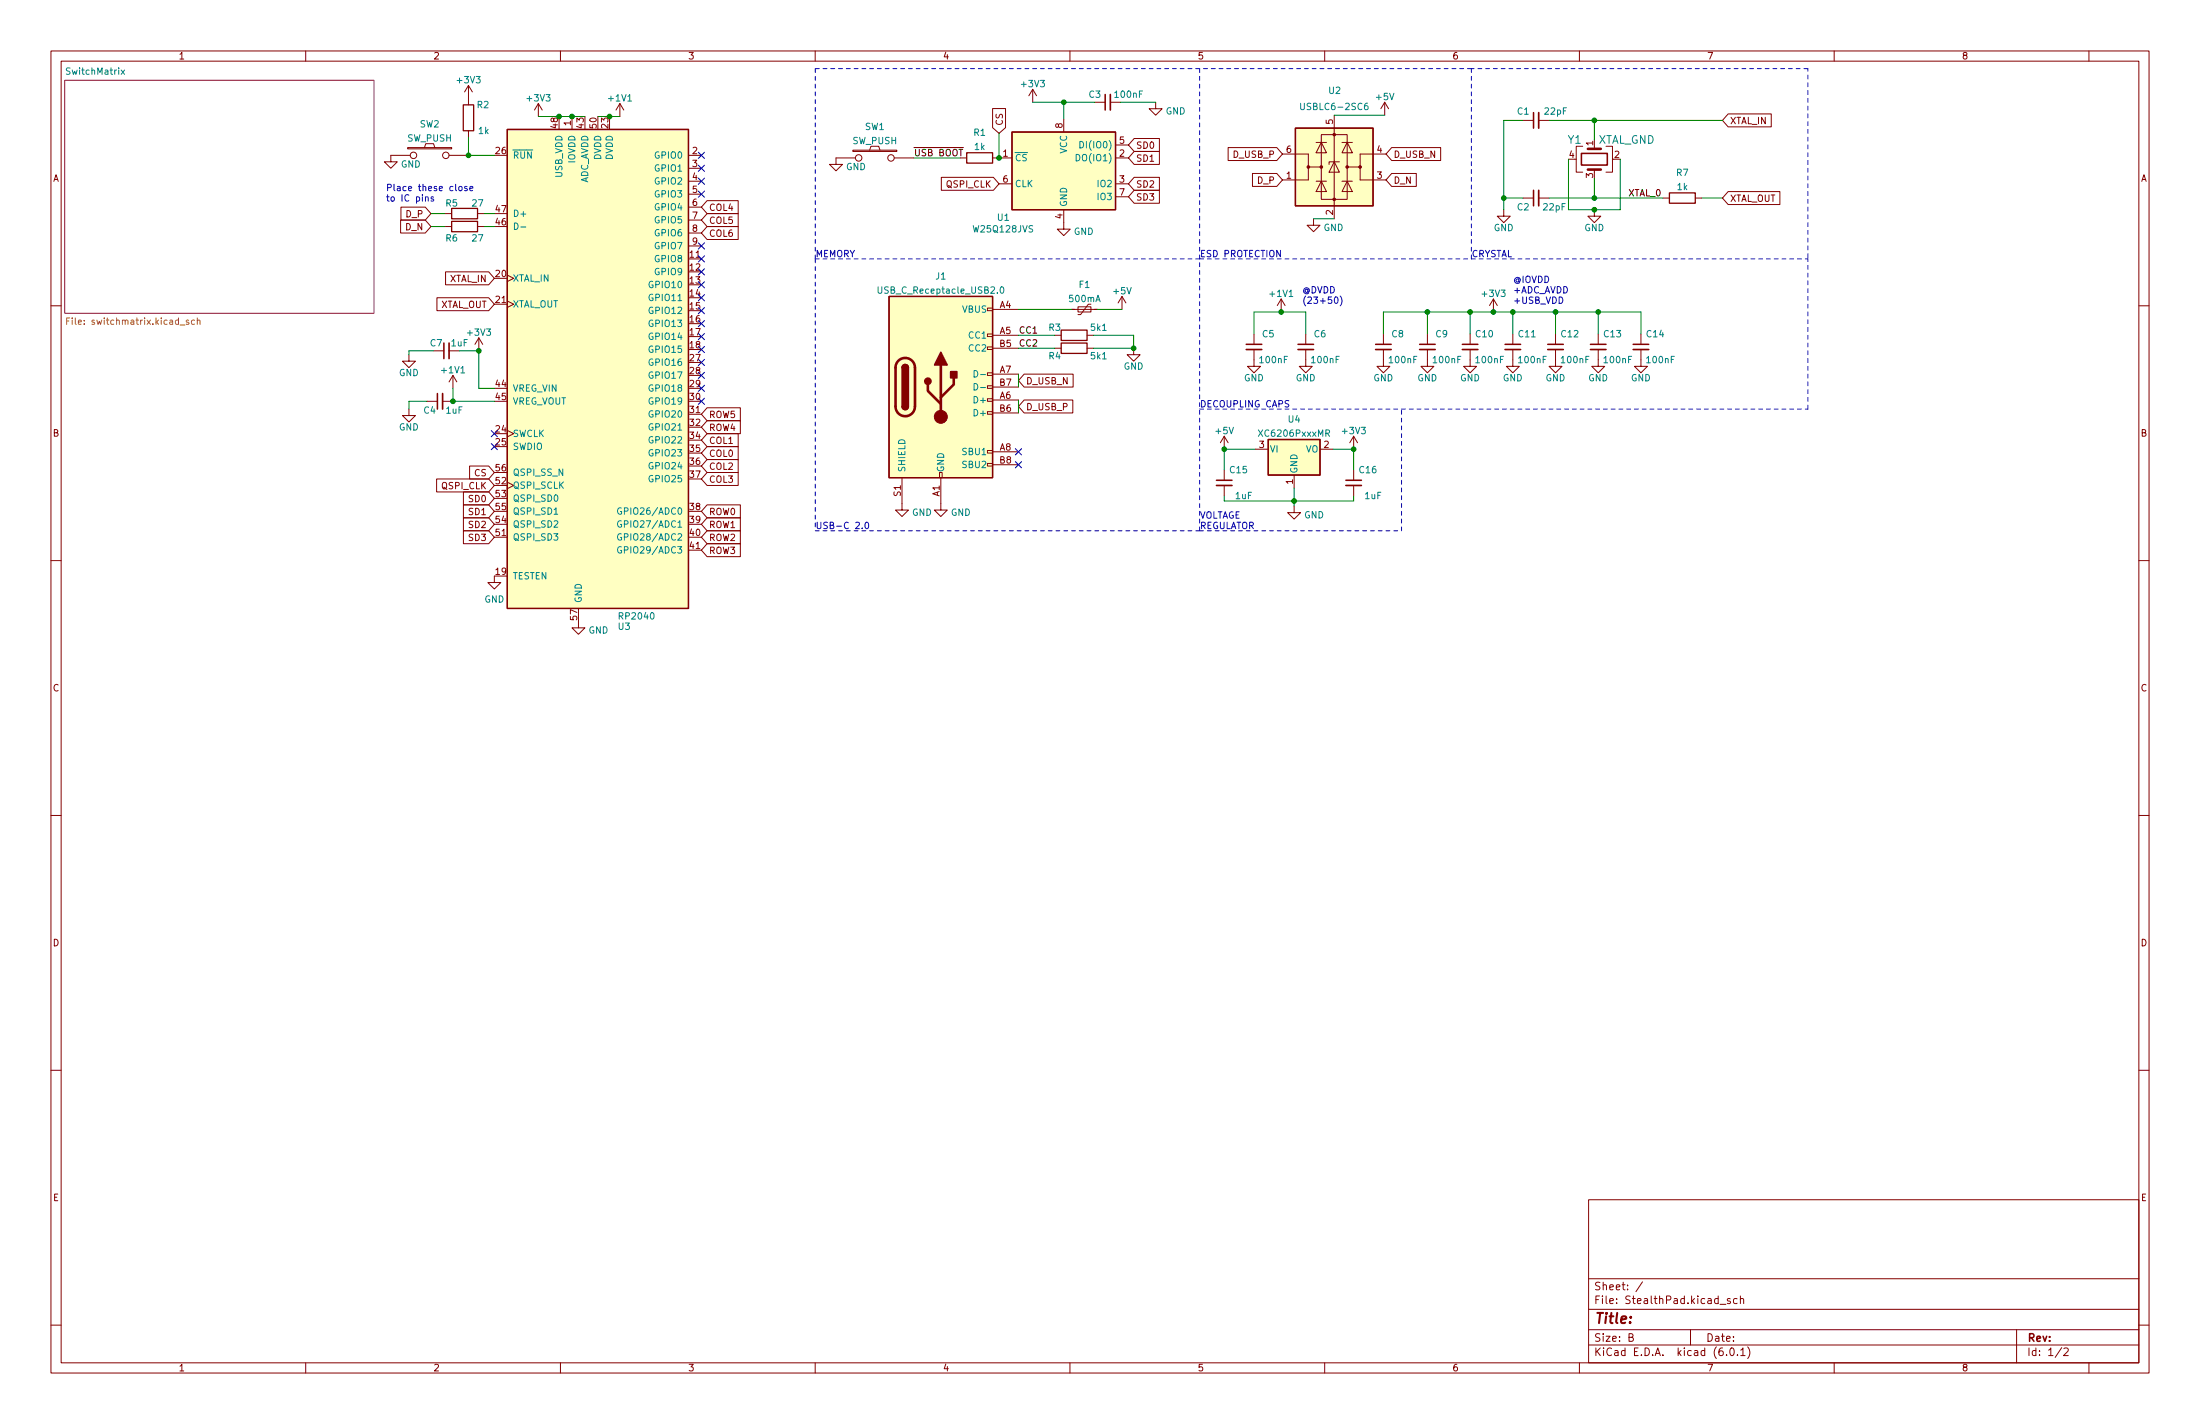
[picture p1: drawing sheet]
<svg xmlns="http://www.w3.org/2000/svg" width="432mm" height="279mm" viewBox="0 0 432 279" stroke-linecap="round" stroke-linejoin="round" font-family="sans-serif">
<g fill="none" stroke="#840000" stroke-width=".2">
<path d="M10 10h411.8v259.4h-411.8zM12 12h407.8v255.4h-407.8zM60 10v2M91.9 16.8v3.8M91.9 16.8l-.7 1.2M91.9 16.8l.8 1.2M110 10v2M160 10v2M202.7 17.5l-.8 1.3M202.7 17.5v2.6M202.7 17.5l.8 1.3M210 10v2"/>
<path d="M260 10v2M310 10v2M360 10v2M410 10v2M80 29h8.6v.2h-8.6zM80.5 30.5h-3.8v1.3h1.3l-1.3 1.2-1.3-1.2h1.3M83.3 29l.3-.8h1.5l.2 .8M88.1 30.5h3.8M91.9 25.7v1.2M105.7 20.3l-.8 1.3M105.7 20.3v2.6M105.7 20.3l.7 1.3"/>
<path d="M112.3 22.9v2.5M121.7 20.3l-.8 1.3M121.7 20.3v2.6M121.7 20.3l.7 1.3M135.1 30.5h2.6M135.1 33h2.6M135.1 35.6h2.6M135.1 38.1h2.6M138.8 39.4h6.1v2.5h-6.1l-1.1-1.3zM167.4 29.5h8.6v.2h-8.6zM167.9 31h-3.8v1.3h1.3l-1.3 1.2-1.3-1.2h1.3M170.7 29.5l.2-.8h1.6l.2 .8"/>
<path d="M175.5 31h3.8M184.8 34.8h10.2l1.1 1.3-1.1 1.2h-10.2zM194.8 21.3h2.6v3.7l-1.3 1.2-1.3-1.2zM194.8 31h3.8M196.1 36.1h2.5M208.8 23.4v2.5M214.9 20.1h2M217.9 20.1h2.1M218.9 31h2.6M218.9 36.1h2.6M218.9 28.4h2.6M218.9 38.6h2.6"/>
<path d="M222.6 27.2h5v2.5h-5l-1.1-1.3zM222.6 29.7h5v2.6h-5l-1.1-1.3zM222.6 37.3h5v2.6h-5l-1.1-1.3zM222.6 34.8h5v2.5h-5l-1.1-1.2zM226.8 20.1v1.2h1.3l-1.3 1.3-1.2-1.3h1.2M241 29h9.6l1.1 1.2-1.1 1.3h-9.6zM245.8 34h4.8l1.1 1.3-1.1 1.3h-4.8zM251.7 30.2h5.1v2.6h2.5M256.8 32.8v2.5h-5.1M258.3 35.6h2M258.3 27.9h2M259.3 26.4h5.1v12.7h-5.1z"/>
<path d="M259.3 35.6l1 2h-2zM259.3 27.9l1 2.1h-2zM261.9 31.8l1 2h-2zM261.9 22.6v20.3M262.9 31.8h-2v.5M263.4 35.6h2M263.4 27.9h2M264.4 35.6l1 2h-2zM264.4 27.9l1 2.1h-2zM267 32.8v2.5h5M271.8 20.1l-.8 1.2M271.8 20.1v2.5"/>
<path d="M271.8 20.1l.7 1.2M272 30.2h-5v2.6h-2.6M273.1 29h9.7v2.5h-9.7l-1.1-1.3zM273.1 34h4.9v2.6h-4.9l-1.1-1.3zM299 38.9h2M299 23.6h2M302 38.9h2M302 23.6h2M310.6 28.7h-1.2v5.1h1.2M312.9 28.7v.5M312.9 33.3v.5M315.2 28.7h1.3v5.1h-1.3"/>
<path d="M326.4 38.9h1.3M332.7 38.9h1.3M339.2 22.4h8.5v2.5h-8.5l-1.1-1.3zM339.2 37.6h10.1v2.5h-10.1l-1.1-1.2zM10 60h2M78.6 43.2h4.9l1.1 1.3-1.1 1.2h-4.9zM78.7 40.6h4.8l1.1 1.3-1.1 1.3h-4.8zM85.8 58.4h10.1l1.1 1.3-1.1 1.3h-10.1zM87.4 44.5h1.2M87.4 41.9h1.2M87.4 53.3h8.5l1.1 1.3-1.1 1.3h-8.5zM93.7 44.5h1.3"/>
<path d="M93.7 41.9h1.3M97 59.7h2.6M99.6 54l1.2 .6-1.2 .6M99.6 59.1l1.2 .6-1.2 .6M135.1 50.8h2.6M135.1 40.6h2.6M135.1 43.2h2.6M135.1 45.7h2.6M135.1 48.3h2.6M138.8 44.4h6.1v2.6h-6.1l-1.1-1.3zM138.8 41.9h6.1v2.6h-6.1l-1.1-1.3zM208.8 41.1v3.9h1.3l-1.3 1.2-1.3-1.2h1.3"/>
<path d="M214.1 59.7h-.5l-1.5 2h-.5M220.2 58.2l-.7 1.2M220.2 58.2v2.5M220.2 58.2l.8 1.2M251.5 58.7l-.8 1.2M251.5 58.7v2.5M251.5 58.7l.7 1.2M257.8 42.9v1.3h1.3l-1.3 1.3-1.3-1.3h1.3M293.1 58.7l-.7 1.2M293.1 58.7v2.5M293.1 58.7l.8 1.2M295.1 41.1v1.3h1.3l-1.3 1.3-1.2-1.3h1.2"/>
<path d="M312.9 41.1v1.3h1.3l-1.3 1.3-1.2-1.3h1.2M419.8 60h2M80.3 69.6v1.3h1.2l-1.2 1.2-1.3-1.2h1.3M83.8 78.7h2.1M85.1 68.8h2M86.9 78.7h2M88.1 68.8h2.1M88.9 73.7l-.8 1.2M88.9 73.7v2.5M88.9 73.7l.8 1.2M94 66.3l-.8 1.3M94 66.3v2.5"/>
<path d="M94 66.3l.7 1.3M193.8 78.2h1v.5h-1zM193.8 75.7h1v.5h-1zM193.8 73.2h1v.5h-1zM193.8 68.1h1v.5h-1zM193.8 65.5h1v.5h-1zM193.8 60.5h1v.5h-1zM194.8 60.7h5.1M194.8 65.8h5.1M194.8 78.5h5.1M194.8 73.4h5.1M194.8 68.3h5.1"/>
<path d="M194.8 75.9h5.1M201 78.5h9.6v2.5h-9.6l-1.1-1.2zM201 73.4h9.6v2.5h-9.6l-1.1-1.2zM207 65.8h1.3M207 68.3h1.3M210.3 60.7h5.1M211.6 60.2h2.5v1h-2.5zM213.4 65.8h1.2M213.4 68.3h1.2M222.5 68.3v1.3h1.3l-1.3 1.3-1.3-1.3h1.3M246.1 68.6v3.3h1.3l-1.3 1.3-1.2-1.3h1.2M246.1 65.5v2.1"/>
<path d="M256.3 68.6v3.3h1.3l-1.3 1.3-1.3-1.3h1.3M256.3 65.5v2.1M271.5 68.6v3.3h1.3l-1.3 1.3-1.2-1.3h1.2M271.5 65.5v2.1M280.2 68.6v3.3h1.2l-1.2 1.3-1.3-1.3h1.3M280.2 65.5v2.1M288.5 68.6v3.3h1.3l-1.3 1.3-1.2-1.3h1.2M288.5 65.5v2.1M296.9 68.6v3.3h1.3l-1.3 1.3-1.2-1.3h1.2M296.9 65.5v2.1M305.3 68.6v3.3h1.3l-1.3 1.3-1.3-1.3h1.3M305.3 65.5v2.1"/>
<path d="M313.7 68.6v3.3h1.3l-1.3 1.3-1.3-1.3h1.3M313.7 65.5v2.1M322.1 68.6v3.3h1.2l-1.2 1.3-1.3-1.3h1.3M322.1 65.5v2.1M80.3 80.3v1.2h1.2l-1.2 1.3-1.3-1.3h1.3M85.7 94h10.2l1.1 1.3-1.1 1.2h-10.2zM91 96.5h4.9l1.1 1.3-1.1 1.3h-4.9zM91 99.1h4.9l1.1 1.2-1.1 1.3h-4.9zM92.2 91.4h3.7l1.1 1.3-1.1 1.3h-3.7zM99.6 84.5l1.2 .6-1.2 .6M99.6 94.6l1.2 .7-1.2 .6M135.1 81.3h2.6"/>
<path d="M138.8 82.5h6.5v2.6h-6.5l-1.1-1.3zM138.8 80h6.5v2.6h-6.5l-1.1-1.3zM138.8 99.1h6.5v2.5h-6.5l-1.1-1.3zM138.8 90.2h6.1v2.5h-6.1l-1.1-1.3zM138.8 85.1h6.1v2.5h-6.1l-1.1-1.2zM138.8 92.7h6.1v2.6h-6.1l-1.1-1.3zM138.8 87.6h6.1v2.6h-6.1l-1.1-1.3zM177 93.7v6.4h1.3l-1.3 1.2-1.2-1.2h1.2M184.4 92.7h.5v1h-.5zM184.7 93.7v6.4h1.2l-1.2 1.2-1.3-1.2h1.3M193.8 90.9h1v.5h-1zM193.8 88.4h1v.5h-1z"/>
<path d="M193.8 80.8h1v.5h-1zM194.8 88.6h5.1M194.8 81h5.1M194.8 91.2h5.1M240.3 85.6l-.8 1.3M240.3 85.6v2.5M240.3 92.2v2M240.3 95.3v2M240.3 85.6l.7 1.3M246.4 88.1h2.5M254 99.3v1.3h1.3l-1.3 1.3-1.3-1.3h1.3M254 93.2v2.6"/>
<path d="M259.1 88.1h2.5M265.7 85.6v2.5M265.7 92.2v2M265.7 95.3v2M265.7 85.6l-.8 1.3M265.7 85.6l.7 1.3M10 110h2M91 101.6h4.9l1.1 1.3-1.1 1.2h-4.9zM91 104.1h4.9l1.1 1.3-1.1 1.3h-4.9zM97 113v1.3h1.3l-1.3 1.3-1.2-1.3h1.2M97 105.4h2.6M135.1 108h2.6"/>
<path d="M138.8 106.7h6.5v2.5h-6.5l-1.1-1.2zM138.8 104.1h6.5v2.6h-6.5l-1.1-1.3zM138.8 101.6h6.5v2.5h-6.5l-1.1-1.2zM419.8 110h2M113.5 121.9v1.3h1.3l-1.3 1.3-1.2-1.3h1.2M10 160h2M419.8 160h2M10 210h2M419.8 210h2M311.8 235.4h108v32h-108zM10 260h2M311.8 256.9h108"/>
<path d="M311.8 250.9h108M322.4 251.5l-1.3 1.9M337.6 255.9h1.1M339.6 254.9l-.4-.1-.2 .2 .1 .2 .5 .2v.3h-.6M340.9 254.9l-.4-.1-.3 .3 .2 .6h.5M341.6 254.9l.2-.1 .4 .1v.9M341.6 254.3v1.5M419.8 260h2M60 267.4v2M110 267.4v2M160 267.4v2M210 267.4v2"/>
<path d="M260 267.4v2M310 267.4v2M311.8 263.9h108M311.8 260.9h108M319.7 262.4l.7-.1 .1-.2-.1-.4h-.7v1.5h.6l.3-.3a.39 .39 0 0 0-.4-.5M331.8 260.9v3M338.9 265.8v.2M339.7 264.5h.2a.8 .8 0 0 1 .5 .7 .8 .8 0 0 1-.5 .8 1 1 0 0 1-.2-1.5zM341 265.8v.2M341.7 264.9l.4-.4v1.5M341.7 266h.8M343 264.3a1.72 1.72 0 0 1 0 2.2"/>
<path d="M360 267.4v2M395.8 260.9v6.5M404.7 264.4l-1.3 1.9M405.1 264.6l.6-.1 .2 .1v.3l-.9 1.1h.9M410 267.4v2"/>
<circle cx="81.2" cy="30.5" r=".63"/>
<circle cx="87.5" cy="30.5" r=".63"/>
<circle cx="168.5" cy="31" r=".63"/>
<circle cx="174.9" cy="31" r=".63"/>
</g>
<path d="M12.7 15.7h60.7v45.8h-60.7z" fill="#fff" stroke="#fff" stroke-width=".2"/>
<path d="M12.7 15.7h60.7v45.8h-60.7z" fill="none" stroke="#840084" stroke-width=".2"/>
<g fill="none" stroke="#008484" stroke-width=".2">
<path d="M23.8 13.7l.7 .9M24.5 13.7l-.7 .9M211.2 30.3a.64 .64 0 0 1 .8 .6 .64 .64 0 0 1-.8 .7zM212 27.8a.64 .64 0 0 1 .7 .6 .64 .64 0 0 1-.7 .6zM255.3 20.3v1l.2 .2h.3l.2-.2v-1M268.4 20.3h-.4l-.1 .3-.1 .7 .2 .2 .5-.1v-.4l-.1-.2-.4-.1-.2 .3M101 43.8a.64 .64 0 0 1 .7 .6 .64 .64 0 0 1-.7 .6zM102.2 44.5h1M172.4 56.3v1l.2 .2h.2l.3-.2v-1M196.4 56.4l.2-.1a.68 .68 0 0 1 .4 .6 .68 .68 0 0 1-.4 .6l-.3-.4zM191.2 72.7a.64 .64 0 0 1 .7 .6 .64 .64 0 0 1-.7 .7zM191.2 75.3a.64 .64 0 0 1 .7 .6 .64 .64 0 0 1-.7 .6z"/>
<path d="M192.5 73.5h.9M192.5 76h.9M121.9 99.7a.59 .59 0 0 0-.7 .6 .59 .59 0 0 0 .7 .5l.1-.4h-.2M260.2 85h.6l.2-.2-.1-.3-.7-.2v1.3M260.5 85l.5 .6M121.9 102.2a.59 .59 0 0 0-.7 .6 .59 .59 0 0 0 .7 .6l.1-.5h-.2M121.9 104.8a.59 .59 0 0 0-.7 .5 .59 .59 0 0 0 .7 .6l.1-.5h-.2M121.9 107.3a.59 .59 0 0 0-.7 .6 .59 .59 0 0 0 .7 .6l.1-.5h-.2"/>
</g>
<path d="M13.1 63h.4M13.7 62.4h-.6v1.2M37 62.9l-.3-.1-.2 .2 .1 .2 .4 .1v.3h-.5M38.2 62.9l-.4-.1-.2 .2 .1 .6h.5M38.7 62.9h.5l.1 .7M38.7 62.4v1.2" fill="none" stroke="#848400" stroke-width=".2"/>
<g fill="none" stroke="#840000" stroke-width=".33">
<path d="M217.9 18.5v3.1M302 22.1v3M302 37.3v3.1M86.9 77.2v3.1M88.1 67.3v3.1M244.6 68.6h3M254.8 68.6h3M270 68.6h3M278.6 68.6h3.1M287 68.6h3.1M295.4 68.6h3M303.8 68.6h3"/>
<path d="M312.2 68.6h3M320.5 68.6h3.1M238.8 95.3h3M264.2 95.3h3"/>
</g>
<g fill="none" stroke="#840000" stroke-width=".3">
<path d="M216.9 18.5v3.1M301 22.1v3M301 37.3v3.1M310.4 30.1h5.1v2.3h-5.1zM85.9 77.2v3.1M87.1 67.3v3.1M244.6 67.6h3M254.8 67.6h3M270 67.6h3M278.6 67.6h3.1M287 67.6h3.1M295.4 67.6h3"/>
<path d="M303.8 67.6h3M312.2 67.6h3M320.5 67.6h3.1M238.8 94.2h3M264.2 94.2h3"/>
</g>
<g fill="none" stroke="#840000" stroke-width=".25">
<path d="M90.9 20.6h2.1v5.1h-2.1zM99.6 25.4h35.5v94h-35.5zM189.7 30h5.1v2h-5.1zM198.6 25.9h20.3v15.2h-20.3zM254.3 25.1h15.2v15.3h-15.2zM327.7 37.8h5v2.1h-5zM88.6 43.4h5.1v2.1h-5.1zM88.6 40.9h5.1v2h-5.1zM174.5 58.2h20.3v35.5h-20.3zM177 79.8a.64 .64 0 0 0 .7 .6 .64 .64 0 0 0 .6-.6M177 72.1a.64 .64 0 0 1 .7-.6 .64 .64 0 0 1 .6 .6M208.3 64.8h5.1v2h-5.1z"/>
<path d="M208.3 67.3h5.1v2h-5.1zM248.9 86.2h10.2v7h-10.2z"/>
</g>
<g fill="#ffffc2" stroke="#ffffc2" stroke-width=".2">
<path d="M99.6 25.4h35.5v94h-35.5z"/>
<path d="M174.5 58.2h20.3v35.5h-20.3z"/>
<path d="M254.3 25.1h15.2v15.3h-15.2z"/>
<path d="M198.6 25.9h20.3v15.2h-20.3z"/>
<path d="M248.9 86.2h10.2v7h-10.2z"/>
</g>
<path d="M311.7 29.2h2.5M311.7 33.3h2.5M176.3 70.8a1.91 1.91 0 0 1 2.1-.4 1.91 1.91 0 0 1 1.2 1.7v7.7a1.91 1.91 0 0 1-1.9 1.9 1.91 1.91 0 0 1-1.9-1.9v-7.8l.1-.7zM182.1 75.4v1.3l2.6 2.5M184.7 71.6v10.2M187.2 74.2v1.2l-2.5 2.6" fill="none" stroke="#840000" stroke-width=".51"/>
<g fill="#840000" stroke="#840000" stroke-width=".25">
<path d="M177 79.8h1.3a.64 .64 0 0 1-.6 .6 .64 .64 0 0 1-.7-.6z"/>
<path d="M177 72.1h1.3v7.7h-1.3z"/>
<path d="M177.2 71.7a.64 .64 0 0 1 .7-.2 .64 .64 0 0 1 .4 .6h-1.3z"/>
<path d="M184.7 69.1l1.2 2.5h-2.5z"/>
<path d="M186.6 72.9h1.2v1.3h-1.2z"/>
<circle cx="182.1" cy="74.8" r=".63"/>
</g>
<g fill="#840000" stroke="#840000" stroke-width=".2">
<circle cx="184.7" cy="81.8" r="1.27"/>
<circle cx="256.8" cy="32.8" r=".25"/>
<circle cx="259.3" cy="32.8" r=".25"/>
<circle cx="261.9" cy="39.1" r=".25"/>
<circle cx="261.9" cy="26.4" r=".25"/>
<circle cx="264.4" cy="32.8" r=".25"/>
<circle cx="267" cy="32.8" r=".25"/>
</g>
<path d="M83.5 38.7h.5l.1 .8M85.1 38.7l-.3-.1-.2 .2 .1 .2 .4 .1v.3h-.5M90.1 36.7l.2-.1 .3 .1 .1 .5-.1 .2-.5-.1zM91.7 36.6h-.3l-.2 .2 .1 .1 .4 .2v.3h-.5M92.2 37l.6-.1v-.3h-.4l-.2 .2 .1 .6h.5M262 58.4l.2-.1a.68 .68 0 0 1 .4 .6 .68 .68 0 0 1-.4 .6l-.3-.4zM263 58.1a1.46 1.46 0 0 1 0 1.9M169.2 103.6v.1M169.9 102.6l.2-.1a.68 .68 0 0 1 .4 .6 .68 .68 0 0 1-.4 .6l-.3-.5z" fill="none" stroke="#0000c2" stroke-width=".2"/>
<g fill="none" stroke="#0000c2" stroke-width=".2" stroke-dasharray=".8 .8">
<path d="M160 13.5v37.3M160 13.5h75.5M288.8 13.5h-53.3M354.8 13.5h-66M160 50.8v53.3M160 50.8h75.5M235.5 50.8h53.3M235.5 50.8v-37.3M288.8 50.8h66M288.8 50.8v-37.3M354.8 50.5v-37M235.5 80.3h119.3"/>
<path d="M354.8 80.3v-29.5M160 104.1h75.5M235.5 104.1h39.6M235.5 104.1v-53.3M275.1 104.1v-23.8"/>
</g>
<g fill="none" stroke="#008400" stroke-width=".2">
<path d="M91.9 26.9v3.6h5.1M105.7 22.9h9.1M117.3 22.9h4.4M179.3 31h9.2M196.1 26.2v4.8M202.7 20.1h12.2M208.8 20.1v3.3M220 20.1h6.8M261.9 22.6h9.9M295.1 38.9h3.9M299 23.6h-3.9v17.5M304 38.9h22.4"/>
<path d="M304 23.6h34.1M307.8 31.2v9.9h10.2v-9.9M312.9 23.6v3.8M312.9 35.1v3.8M334 38.9h4.1M84.6 41.9h2.8M84.6 44.5h2.8M95 41.9h2M95 44.5h2M257.8 42.9h4.1M83.8 78.7h-3.5v1.6M85.1 68.8h-4.8v.8"/>
<path d="M88.9 76.2v2.5h8.1M90.2 68.8h3.8v7.4h3M199.9 73.4v2.5M199.9 78.5v2.5M199.9 68.3h7.1M199.9 60.7h10.4M199.9 65.8h7.1M214.6 65.8h7.9v2.5h-7.9M215.4 60.7h4.8M246.1 65.5v-4.3h10.2v4.3M271.5 65.5v-4.3h50.6v4.3M280.2 61.2v4.3"/>
<path d="M288.5 61.2v4.3M296.9 61.2v4.3M305.3 61.2v4.3M313.7 61.2v4.3M240.3 97.3v1h25.4v-1M246.4 88.1h-6.1v4.1M254 95.8v3.5M261.6 88.1h4.1v4.1"/>
</g>
<g fill="none" stroke="#000084" stroke-width=".2">
<path d="M137.1 37.5l1.2 1.2M137.1 29.9l1.2 1.2M137.1 32.4l1.2 1.2M137.1 35l1.2 1.2M138.3 37.5l-1.2 1.2M138.3 29.9l-1.2 1.2M138.3 32.4l-1.2 1.2M138.3 35l-1.2 1.2M137.1 52.7l1.2 1.2M137.1 50.2l1.2 1.2M137.1 47.7l1.2 1.2M137.1 57.8l1.2 1.2"/>
<path d="M137.1 55.3l1.2 1.2M138.3 52.7l-1.2 1.2M138.3 50.2l-1.2 1.2M138.3 47.7l-1.2 1.2M138.3 57.8l-1.2 1.2M138.3 55.3l-1.2 1.2M137.1 70.5l1.2 1.2M137.1 68l1.2 1.2M137.1 73.1l1.2 1.2M137.1 78.1l1.2 1.2M137.1 75.6l1.2 1.2M137.1 60.4l1.2 1.2"/>
<path d="M137.1 62.9l1.2 1.2M137.1 65.4l1.2 1.2M138.3 70.5l-1.2 1.2M138.3 68l-1.2 1.2M138.3 73.1l-1.2 1.2M138.3 78.1l-1.2 1.2M138.3 75.6l-1.2 1.2M138.3 60.4l-1.2 1.2M138.3 62.9l-1.2 1.2M138.3 65.4l-1.2 1.2M96.4 84.5l1.2 1.2M96.4 87l1.2 1.2"/>
<path d="M97.6 84.5l-1.2 1.2M97.6 87l-1.2 1.2M199.3 90.6l1.2 1.2M199.3 88l1.2 1.3M200.5 90.6l-1.2 1.2M200.5 88l-1.2 1.3"/>
</g>
<g fill="#008400" stroke="#008400" stroke-width=".2">
<circle cx="305.3" cy="61.2" r=".46"/>
<circle cx="293.1" cy="61.2" r=".46"/>
<circle cx="288.5" cy="61.2" r=".46"/>
<circle cx="313.7" cy="61.2" r=".46"/>
<circle cx="296.9" cy="61.2" r=".46"/>
<circle cx="312.9" cy="23.6" r=".46"/>
<circle cx="312.9" cy="38.9" r=".46"/>
<circle cx="312.9" cy="41.1" r=".46"/>
<circle cx="280.2" cy="61.2" r=".46"/>
<circle cx="265.7" cy="88.1" r=".46"/>
<circle cx="251.5" cy="61.2" r=".46"/>
<circle cx="295.1" cy="38.9" r=".46"/>
<circle cx="88.9" cy="78.7" r=".46"/>
<circle cx="94" cy="68.8" r=".46"/>
<circle cx="196.1" cy="31" r=".46"/>
<circle cx="240.3" cy="88.1" r=".46"/>
<circle cx="222.5" cy="68.3" r=".46"/>
<circle cx="254" cy="98.3" r=".46"/>
<circle cx="208.8" cy="20.1" r=".46"/>
<circle cx="91.9" cy="30.5" r=".46"/>
<circle cx="112.3" cy="22.9" r=".46"/>
<circle cx="109.7" cy="22.9" r=".46"/>
<circle cx="119.6" cy="22.9" r=".46"/>
</g>
<text font-size="2.8" fill="#840000" x="312.8" y="259.7">Title:</text>
<g font-size="2.1" fill="#008484">
<text x="307.8" y="28.2">Y1</text>
<text x="313.5" y="28.2">XTAL_GND</text>
</g>
<g font-size="2.1" fill="#840000">
<text x="312.8" y="255.9">File: StealthPad.kicad_sch</text>
<text x="312.8" y="253.2">Sheet: /</text>
<text x="312.8" y="263.2">Size: B</text>
<text x="334.8" y="263.2">Date:</text>
<text x="397.8" y="263.2">Rev:</text>
<text x="312.8" y="266">KiCad E.D.A. kicad (6.0.1)</text>
<text x="397.8" y="266">Id: 1/2</text>
</g>
<g font-size="1.8" fill="#840000">
<text x="35" y="11.7">1</text>
<text x="85" y="11.7">2</text>
<text x="135" y="11.7">3</text>
<text x="185" y="11.7">4</text>
<text x="235" y="11.7">5</text>
<text x="285" y="11.7">6</text>
<text x="335" y="11.7">7</text>
<text x="385" y="11.7">8</text>
<text x="109.5" y="25.1" transform="rotate(-90 109.5 25.1)">48</text>
<text x="112" y="24.6" transform="rotate(-90 112 24.6)">1</text>
<text x="114.6" y="25.1" transform="rotate(-90 114.6 25.1)">43</text>
<text x="117.1" y="25.1" transform="rotate(-90 117.1 25.1)">50</text>
<text x="119.4" y="25.1" transform="rotate(-90 119.4 25.1)">23</text>
<text x="196.8" y="24.7" transform="rotate(-90 196.8 24.7)">CS</text>
<text x="208.5" y="25.1" transform="rotate(-90 208.5 25.1)">8</text>
<text x="219.7" y="28.2">5</text>
<text x="222.9" y="29.2">SD0</text>
<text x="252.5" y="30">6</text>
<text x="261.6" y="24.4" transform="rotate(-90 261.6 24.4)">5</text>
<text x="270.3" y="30">4</text>
<text x="312.7" y="28.6" transform="rotate(-90 312.7 28.6)">1</text>
<text x="339.5" y="24.3">XTAL_IN</text>
<text x="10.3" y="35.6">A</text>
<text x="97.3" y="30.2">26</text>
<text x="135.9" y="30.2">2</text>
<text x="135.9" y="32.8">3</text>
<text x="135.9" y="35.3">4</text>
<text x="196.9" y="30.7">1</text>
<text x="196.9" y="35.8">6</text>
<text x="219.7" y="30.7">2</text>
<text x="219.7" y="35.8">3</text>
<text x="222.9" y="31.7">SD1</text>
<text x="242.1" y="31">D_USB_P</text>
<text x="252.5" y="35.1">1</text>
<text x="270.3" y="35.1">3</text>
<text x="273.5" y="31">D_USB_N</text>
<text x="308" y="31">4</text>
<text x="312.7" y="34.9" transform="rotate(-90 312.7 34.9)">3</text>
<text x="316.9" y="31">2</text>
<text x="420.1" y="35.6">A</text>
<text x="97.3" y="41.7">47</text>
<text x="135.9" y="37.8">5</text>
<text x="135.9" y="40.4">6</text>
<text x="139.1" y="41.4">COL4</text>
<text x="185.8" y="36.8">QSPI_CLK</text>
<text x="219.7" y="38.4">7</text>
<text x="222.9" y="39.3">SD3</text>
<text x="222.9" y="36.8">SD2</text>
<text x="246.8" y="36">D_P</text>
<text x="273.5" y="36">D_N</text>
<text x="339.5" y="39.6">XTAL_OUT</text>
<text x="79.6" y="45.2">D_N</text>
<text x="79.7" y="42.6">D_P</text>
<text x="97.3" y="44.2">46</text>
<text x="135.9" y="42.9">7</text>
<text x="135.9" y="45.5">8</text>
<text x="139.1" y="46.4">COL6</text>
<text x="139.1" y="43.9">COL5</text>
<text x="208.5" y="42.9" transform="rotate(-90 208.5 42.9)">4</text>
<text x="261.6" y="42.1" transform="rotate(-90 261.6 42.1)">2</text>
<text x="135.4" y="50.5">11</text>
<text x="135.4" y="53.1">12</text>
<text x="135.9" y="48">9</text>
<text x="88.2" y="55.3">XTAL_IN</text>
<text x="97.3" y="54.4">20</text>
<text x="97.3" y="59.4">21</text>
<text x="135.4" y="55.6">13</text>
<text x="135.4" y="58.2">14</text>
<text x="86.3" y="60.4">XTAL_OUT</text>
<text x="135.4" y="60.7">15</text>
<text x="135.4" y="63.2">16</text>
<text x="135.4" y="65.8">17</text>
<text x="196.2" y="60.5">A4</text>
<text x="196.2" y="65.5">A5</text>
<text x="135.4" y="68.3">18</text>
<text x="135.4" y="70.9">27</text>
<text x="196.2" y="68.1">B5</text>
<text x="97.3" y="75.9">44</text>
<text x="135.4" y="73.4">28</text>
<text x="135.4" y="75.9">29</text>
<text x="196.2" y="73.2">A7</text>
<text x="196.2" y="75.7">B7</text>
<text x="201.3" y="75.4">D_USB_N</text>
<text x="97.3" y="78.5">45</text>
<text x="135.4" y="78.5">30</text>
<text x="135.4" y="81">31</text>
<text x="135.4" y="83.6">32</text>
<text x="139.1" y="82">ROW5</text>
<text x="196.2" y="78.2">A6</text>
<text x="196.2" y="80.8">B6</text>
<text x="201.3" y="80.5">D_USB_P</text>
<text x="10.3" y="85.7">B</text>
<text x="97.3" y="84.8">24</text>
<text x="97.3" y="87.4">25</text>
<text x="135.4" y="86.1">34</text>
<text x="135.4" y="88.6">35</text>
<text x="139.1" y="84.5">ROW4</text>
<text x="139.1" y="87.1">COL1</text>
<text x="139.1" y="89.6">COL0</text>
<text x="196.2" y="88.4">A8</text>
<text x="247.2" y="87.9">3</text>
<text x="259.9" y="87.9">2</text>
<text x="420.1" y="85.7">B</text>
<text x="86.8" y="96">QSPI_CLK</text>
<text x="93.1" y="93.4">CS</text>
<text x="97.3" y="95">52</text>
<text x="97.3" y="92.5">56</text>
<text x="135.4" y="91.2">36</text>
<text x="135.4" y="93.7">37</text>
<text x="139.1" y="92.2">COL2</text>
<text x="139.1" y="94.7">COL3</text>
<text x="196.2" y="90.9">B8</text>
<text x="253.7" y="95" transform="rotate(-90 253.7 95)">1</text>
<text x="92.2" y="98.5">SD0</text>
<text x="92.2" y="101.1">SD1</text>
<text x="97.3" y="97.5">53</text>
<text x="97.3" y="100.1">55</text>
<text x="135.4" y="100.1">38</text>
<text x="139.1" y="101.1">ROW0</text>
<text x="176.8" y="97.3" transform="rotate(-90 176.8 97.3)">S1</text>
<text x="184.4" y="97.4" transform="rotate(-90 184.4 97.4)">A1</text>
<text x="92.2" y="103.6">SD2</text>
<text x="92.2" y="106.1">SD3</text>
<text x="97.3" y="105.2">51</text>
<text x="97.3" y="102.6">54</text>
<text x="135.4" y="102.6">39</text>
<text x="135.4" y="105.2">40</text>
<text x="135.4" y="107.7">41</text>
<text x="139.1" y="106.1">ROW2</text>
<text x="139.1" y="103.6">ROW1</text>
<text x="97.3" y="112.8">19</text>
<text x="139.1" y="108.7">ROW3</text>
<text x="113.3" y="121.6" transform="rotate(-90 113.3 121.6)">57</text>
<text x="10.3" y="135.6">C</text>
<text x="420.1" y="135.6">C</text>
<text x="10.3" y="185.7">D</text>
<text x="420.1" y="185.7">D</text>
<text x="10.4" y="235.7">E</text>
<text x="420.2" y="235.7">E</text>
<text x="35" y="269.1">1</text>
<text x="85" y="269.1">2</text>
<text x="135" y="269.1">3</text>
<text x="185" y="269.1">4</text>
<text x="235" y="269.1">5</text>
<text x="285" y="269.1">6</text>
<text x="335" y="269.1">7</text>
<text x="385" y="269.1">8</text>
</g>
<g font-size="1.8" fill="#008484">
<text x="13.3" y="14.6">SwitchMatrix</text>
<text x="89.9" y="16.3">+3V3</text>
<text x="200.6" y="17.1">+3V3</text>
<text x="93.7" y="21.2">R2</text>
<text x="103.6" y="19.9">+3V3</text>
<text x="119.6" y="19.9">+1V1</text>
<text x="213.8" y="19.2">C3</text>
<text x="218.9" y="19.2">100nF</text>
<text x="228.8" y="22.5">GND</text>
<text x="255.8" y="21.6">USBLC6-2SC6</text>
<text x="260.8" y="18.4">U2</text>
<text x="270.2" y="19.6">+5V</text>
<text x="297.8" y="22.5">C1</text>
<text x="303.2" y="22.5">22pF</text>
<text x="80" y="27.8">SW_PUSH</text>
<text x="82.4" y="25">SW2</text>
<text x="93.9" y="26.3">1k</text>
<text x="167.3" y="28.3">SW_PUSH</text>
<text x="169.8" y="25.5">SW1</text>
<text x="191.1" y="26.6">R1</text>
<text x="191.3" y="29.4">1k</text>
<text x="212.6" y="29.1">DI(IO0)</text>
<text x="78.7" y="32.9">GND</text>
<text x="100.6" y="31.1">~{RUN}</text>
<text x="110.4" y="34.9" transform="rotate(-90 110.4 34.9)">USB_VDD</text>
<text x="112.9" y="32" transform="rotate(-90 112.9 32)">IOVDD</text>
<text x="118" y="31.4" transform="rotate(-90 118 31.4)">DVDD</text>
<text x="120.3" y="31.4" transform="rotate(-90 120.3 31.4)">DVDD</text>
<text x="128.7" y="31.1">GPIO0</text>
<text x="128.7" y="33.7">GPIO1</text>
<text x="166" y="33.4">GND</text>
<text x="199.1" y="31.6">~{CS}</text>
<text x="209.4" y="30.1" transform="rotate(-90 209.4 30.1)">VCC</text>
<text x="211.8" y="31.6">DO(IO1)</text>
<text x="329.1" y="34.5">R7</text>
<text x="87.5" y="40.5">R5</text>
<text x="92.7" y="40.5">27</text>
<text x="115.4" y="36.2" transform="rotate(-90 115.4 36.2)">ADC_AVDD</text>
<text x="128.7" y="36.2">GPIO2</text>
<text x="128.7" y="38.7">GPIO3</text>
<text x="128.7" y="41.3">GPIO4</text>
<text x="199.1" y="36.7">CLK</text>
<text x="209.4" y="40.6" transform="rotate(-90 209.4 40.6)">GND</text>
<text x="215.6" y="36.7">IO2</text>
<text x="215.6" y="39.2">IO3</text>
<text x="297.8" y="41.3">C2</text>
<text x="303" y="41.3">22pF</text>
<text x="329.2" y="37.3">1k</text>
<text x="87.5" y="47.4">R6</text>
<text x="92.7" y="47.4">27</text>
<text x="100.6" y="42.5">D+</text>
<text x="128.7" y="43.8">GPIO5</text>
<text x="128.7" y="46.4">GPIO6</text>
<text x="191.2" y="45.6">W25Q128JVS</text>
<text x="195.8" y="43.3">U1</text>
<text x="210.7" y="46.1">GND</text>
<text x="259.8" y="45.3">GND</text>
<text x="293.2" y="45.3">GND</text>
<text x="310.9" y="45.3">GND</text>
<text x="128.7" y="51.4">GPIO8</text>
<text x="128.7" y="54">GPIO9</text>
<text x="128.7" y="48.9">GPIO7</text>
<text x="100.6" y="55.2">XTAL_IN</text>
<text x="127.7" y="56.5">GPIO10</text>
<text x="127.7" y="59.1">GPIO11</text>
<text x="172.9" y="57.6">USB_C_Receptacle_USB2.0</text>
<text x="183.7" y="54.8">J1</text>
<text x="210" y="59.3">500mA</text>
<text x="211.8" y="56.5">F1</text>
<text x="218.6" y="57.7">+5V</text>
<text x="249.4" y="58.2">+1V1</text>
<text x="291" y="58.2">+3V3</text>
<text x="91.9" y="65.9">+3V3</text>
<text x="100.6" y="60.3">XTAL_OUT</text>
<text x="127.7" y="61.6">GPIO12</text>
<text x="127.7" y="64.1">GPIO13</text>
<text x="188.9" y="61.3">VBUS</text>
<text x="205.9" y="64.9">R3</text>
<text x="214.2" y="64.9">5k1</text>
<text x="84.5" y="67.9">C7</text>
<text x="88.6" y="67.9">1uF</text>
<text x="127.7" y="66.7">GPIO14</text>
<text x="127.7" y="69.2">GPIO15</text>
<text x="127.7" y="71.8">GPIO16</text>
<text x="190.3" y="66.4">CC1</text>
<text x="190.3" y="69">CC2</text>
<text x="205.9" y="70.5">R4</text>
<text x="214.2" y="70.5">5k1</text>
<text x="247.4" y="71.2">100nF</text>
<text x="247.8" y="66.2">C5</text>
<text x="257.5" y="71.2">100nF</text>
<text x="257.9" y="66.2">C6</text>
<text x="272.8" y="71.2">100nF</text>
<text x="273.2" y="66.2">C8</text>
<text x="281.4" y="71.2">100nF</text>
<text x="281.8" y="66.2">C9</text>
<text x="289.7" y="66.2">C10</text>
<text x="289.8" y="71.2">100nF</text>
<text x="298.1" y="66.2">C11</text>
<text x="298.2" y="71.2">100nF</text>
<text x="306.5" y="66.2">C12</text>
<text x="306.6" y="71.2">100nF</text>
<text x="314.9" y="66.2">C13</text>
<text x="314.9" y="71.2">100nF</text>
<text x="323.2" y="66.2">C14</text>
<text x="323.3" y="71.2">100nF</text>
<text x="78.3" y="73.8">GND</text>
<text x="86.8" y="73.2">+1V1</text>
<text x="100.6" y="76.8">VREG_VIN</text>
<text x="127.7" y="74.3">GPIO17</text>
<text x="127.7" y="76.8">GPIO18</text>
<text x="220.5" y="72.5">GND</text>
<text x="244.1" y="74.8">GND</text>
<text x="254.3" y="74.8">GND</text>
<text x="269.5" y="74.8">GND</text>
<text x="278.2" y="74.8">GND</text>
<text x="286.6" y="74.8">GND</text>
<text x="294.9" y="74.8">GND</text>
<text x="303.3" y="74.8">GND</text>
<text x="311.7" y="74.8">GND</text>
<text x="320.1" y="74.8">GND</text>
<text x="83.2" y="81.2">C4</text>
<text x="87.6" y="81.2">1uF</text>
<text x="100.6" y="79.4">VREG_VOUT</text>
<text x="127.7" y="79.4">GPIO19</text>
<text x="127.7" y="81.9">GPIO20</text>
<text x="191.5" y="79.1">D+</text>
<text x="191.5" y="81.7">D+</text>
<text x="252.9" y="82.9">U4</text>
<text x="78.3" y="84.5">GND</text>
<text x="100.6" y="85.7">SWCLK</text>
<text x="100.6" y="88.3">SWDIO</text>
<text x="127.7" y="84.5">GPIO21</text>
<text x="127.7" y="87">GPIO22</text>
<text x="127.7" y="89.5">GPIO23</text>
<text x="189.1" y="89.3">SBU1</text>
<text x="238.7" y="85.2">+5V</text>
<text x="247.4" y="85.7">XC6206PxxxMR</text>
<text x="249.2" y="88.8">VI</text>
<text x="256.3" y="88.8">VO</text>
<text x="263.6" y="85.2">+3V3</text>
<text x="100.6" y="95.9">QSPI_SCLK</text>
<text x="100.6" y="93.3">QSPI_SS_N</text>
<text x="127.7" y="92.1">GPIO24</text>
<text x="127.7" y="94.6">GPIO25</text>
<text x="177.7" y="92.7" transform="rotate(-90 177.7 92.7)">SHIELD</text>
<text x="185.3" y="92.7" transform="rotate(-90 185.3 92.7)">GND</text>
<text x="189.1" y="91.8">SBU2</text>
<text x="241.5" y="92.8">C15</text>
<text x="254.6" y="93" transform="rotate(-90 254.6 93)">GND</text>
<text x="266.9" y="92.8">C16</text>
<text x="100.6" y="98.4">QSPI_SD0</text>
<text x="100.6" y="101">QSPI_SD1</text>
<text x="122.4" y="101">GPIO26/ADC0</text>
<text x="179" y="101.2">GND</text>
<text x="186.6" y="101.2">GND</text>
<text x="242.5" y="97.9">1uF</text>
<text x="256" y="101.7">GND</text>
<text x="267.9" y="97.9">1uF</text>
<text x="100.6" y="106">QSPI_SD3</text>
<text x="100.6" y="103.5">QSPI_SD2</text>
<text x="122.4" y="103.5">GPIO27/ADC1</text>
<text x="122.4" y="106">GPIO28/ADC2</text>
<text x="100.6" y="113.7">TESTEN</text>
<text x="122.4" y="108.6">GPIO29/ADC3</text>
<text x="95.1" y="118.2">GND</text>
<text x="114.2" y="118.4" transform="rotate(-90 114.2 118.4)">GND</text>
<text x="115.5" y="124.3">GND</text>
<text x="121.4" y="123.6">U3</text>
<text x="121.7" y="121.5">RP2040</text>
</g>
<g font-size="1.8">
<text x="179.3" y="30.6">~{USB BOOT}</text>
<text x="319.5" y="38.5">XTAL_0</text>
<text x="199.9" y="65.4">CC1</text>
<text x="199.9" y="68">CC2</text>
</g>
<g font-size="1.8" fill="#0000c2">
<text x="75.7" y="37.5">Place these close</text>
<text x="75.7" y="39.5">to IC pins</text>
<text x="160" y="50.5">MEMORY</text>
<text x="235.5" y="50.5">ESD PROTECTION</text>
<text x="288.8" y="50.5">CRYSTAL</text>
<text x="255.5" y="57.6">@DVDD</text>
<text x="255.5" y="59.6">(23+50)</text>
<text x="296.9" y="55.5">@IOVDD</text>
<text x="296.9" y="57.6">+ADC_AVDD</text>
<text x="296.9" y="59.6">+USB_VDD</text>
<text x="235.5" y="79.9">DECOUPLING CAPS</text>
<text x="235.5" y="101.7">VOLTAGE</text>
<text x="160" y="103.8">USB-C 2.0</text>
<text x="235.5" y="103.8">REGULATOR</text>
</g>
<text font-size="1.8" fill="#848400" x="14.2" y="63.7">File: switchmatrix.kicad_sch</text>
</svg>
